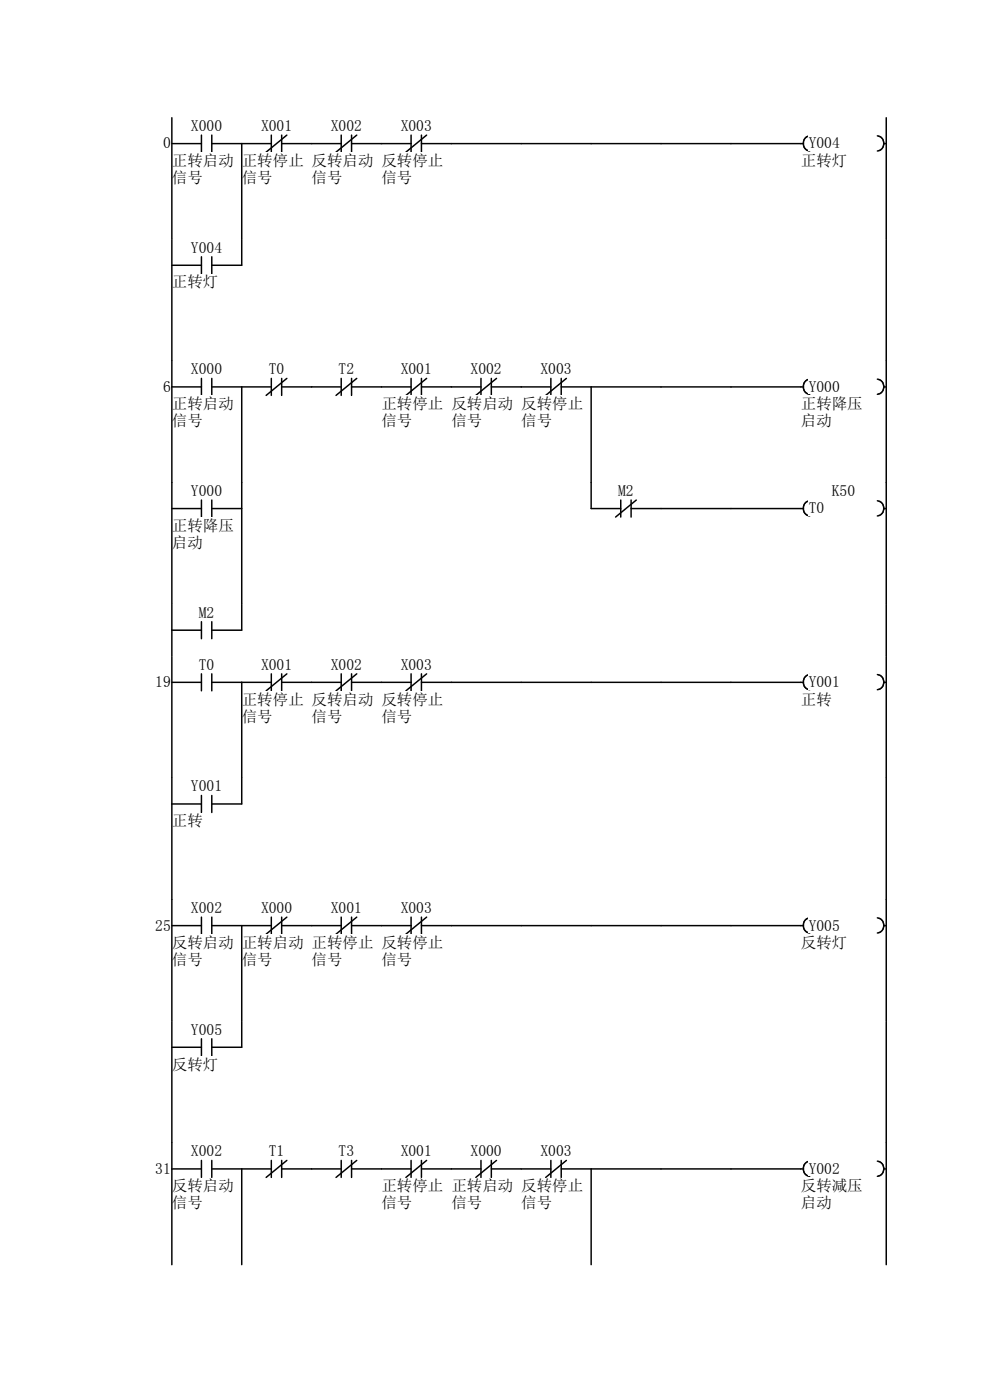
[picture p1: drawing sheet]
<svg xmlns="http://www.w3.org/2000/svg" width="210mm" height="297mm" viewBox="0 0 210 297" stroke-linecap="round" stroke-linejoin="round" font-family="sans-serif">
<path d="M36.5 30.5h6.2M42.7 28.7v3.6M44.9 30.5h6.4M44.9 28.7v3.6" fill="none" stroke="#070000" stroke-width=".31"/>
<g fill="#fff">
<path d="M36.4 32.3h13.3v3.3h-13.3z"/>
<path d="M36.4 36h6.7v3.3h-6.7z"/>
</g>
<path d="M36.5 25v25.8" fill="none" stroke="#070000" stroke-width=".31"/>
<path d="M55.4 25h6.6v3.3h-6.6z" fill="#fff"/>
<path d="M51.3 30.5h6.3M57.6 28.7v3.6M59.7 30.5h6.4M59.7 28.7v3.6M60.8 28.7l-4.3 3.6" fill="none" stroke="#070000" stroke-width=".31"/>
<g fill="#fff">
<path d="M51.3 32.3h13.2v3.3h-13.2z"/>
<path d="M51.3 36h6.6v3.3h-6.6z"/>
</g>
<path d="M51.3 30.5v20.3" fill="none" stroke="#070000" stroke-width=".31"/>
<path d="M70.2 25h6.6v3.3h-6.6z" fill="#fff"/>
<path d="M66.1 30.5h6.3M72.4 28.7v3.6M74.6 30.5h6.3M74.6 28.7v3.6M75.7 28.7l-4.4 3.6" fill="none" stroke="#070000" stroke-width=".31"/>
<g fill="#fff">
<path d="M66.1 32.3h13.2v3.3h-13.2z"/>
<path d="M66.1 36h6.6v3.3h-6.6z"/>
<path d="M85 25h6.6v3.3h-6.6z"/>
</g>
<path d="M80.9 30.5h6.3M87.2 28.7v3.6M89.4 30.5h6.4M89.4 28.7v3.6M90.5 28.7l-4.4 3.6" fill="none" stroke="#070000" stroke-width=".31"/>
<g fill="#fff">
<path d="M80.9 32.3h13.3v3.3h-13.3z"/>
<path d="M80.9 36h6.7v3.3h-6.7z"/>
</g>
<path d="M95.8 30.5h74.6M171.8 28.8a1.63 1.63 0 0 0-1.4 1.6 1.63 1.63 0 0 0 1.4 1.6" fill="none" stroke="#070000" stroke-width=".31"/>
<path d="M171.5 28.7h6.6v3.3h-6.6z" fill="#fff"/>
<path d="M186.1 28.8a1.62 1.62 0 0 1 1.4 1.6 1.62 1.62 0 0 1-1.4 1.6M187.4 30.5h.6" fill="none" stroke="#070000" stroke-width=".31"/>
<path d="M169.9 32.3h9.9v3.3h-9.9z" fill="#fff"/>
<path d="M188 25v25.8" fill="none" stroke="#070000" stroke-width=".31"/>
<g fill="#fff">
<path d="M20 50.8h16.5v25.8h-16.5z"/>
<path d="M36.5 50.8h14.8v25.8h-14.8z"/>
<path d="M51.3 50.8h14.8v25.8h-14.8z"/>
<path d="M66.1 50.8h14.8v25.8h-14.8z"/>
<path d="M80.9 50.8h14.9v25.8h-14.9z"/>
<path d="M95.8 50.8h14.8v25.8h-14.8z"/>
<path d="M110.6 50.8h14.8v25.8h-14.8z"/>
<path d="M125.4 50.8h14.9v25.8h-14.9z"/>
<path d="M140.3 50.8h14.8v25.8h-14.8z"/>
<path d="M155.1 50.8h14.8v25.8h-14.8z"/>
<path d="M169.9 50.8h18.1v25.8h-18.1z"/>
<path d="M40.5 50.8h6.6v3.3h-6.6z"/>
</g>
<path d="M36.5 56.3h6.2M42.7 54.5v3.6M44.9 56.3h6.4M44.9 54.5v3.6" fill="none" stroke="#070000" stroke-width=".31"/>
<path d="M36.4 58.2h10v3.3h-10z" fill="#fff"/>
<path d="M36.5 50.8v25.8M51.3 50.8v5.5M188 50.8v25.8" fill="none" stroke="#070000" stroke-width=".31"/>
<g fill="#fff">
<path d="M20 76.6h16.5v25.8h-16.5z"/>
<path d="M36.5 76.6h14.8v25.8h-14.8z"/>
<path d="M51.3 76.6h14.8v25.8h-14.8z"/>
<path d="M66.1 76.6h14.8v25.8h-14.8z"/>
<path d="M80.9 76.6h14.9v25.8h-14.9z"/>
<path d="M95.8 76.6h14.8v25.8h-14.8z"/>
<path d="M110.6 76.6h14.8v25.8h-14.8z"/>
<path d="M125.4 76.6h14.9v25.8h-14.9z"/>
<path d="M140.3 76.6h14.8v25.8h-14.8z"/>
<path d="M155.1 76.6h14.8v25.8h-14.8z"/>
<path d="M169.9 76.6h18.1v25.8h-18.1z"/>
<path d="M34.6 80.3h1.6v3.3h-1.6z"/>
<path d="M40.5 76.6h6.6v3.3h-6.6z"/>
</g>
<path d="M36.5 82.1h6.2M42.7 80.3v3.6M44.9 82.1h6.4M44.9 80.3v3.6" fill="none" stroke="#070000" stroke-width=".31"/>
<g fill="#fff">
<path d="M36.4 83.9h13.3v3.3h-13.3z"/>
<path d="M36.4 87.6h6.7v3.3h-6.7z"/>
</g>
<path d="M36.5 76.6v25.8" fill="none" stroke="#070000" stroke-width=".31"/>
<path d="M57 76.6h3.3v3.3h-3.3z" fill="#fff"/>
<path d="M57.6 82.1h-6.3v20.3M57.6 80.3v3.6M59.7 82.1h6.4M59.7 80.3v3.6M60.8 80.3l-4.3 3.6" fill="none" stroke="#070000" stroke-width=".31"/>
<path d="M71.8 76.6h3.3v3.3h-3.3z" fill="#fff"/>
<path d="M66.1 82.1h6.3M72.4 80.3v3.6M74.6 82.1h6.3M74.6 80.3v3.6M75.7 80.3l-4.4 3.6" fill="none" stroke="#070000" stroke-width=".31"/>
<path d="M85 76.6h6.6v3.3h-6.6z" fill="#fff"/>
<path d="M80.9 82.1h6.3M87.2 80.3v3.6M89.4 82.1h6.4M89.4 80.3v3.6M90.5 80.3l-4.4 3.6" fill="none" stroke="#070000" stroke-width=".31"/>
<g fill="#fff">
<path d="M80.9 83.9h13.3v3.3h-13.3z"/>
<path d="M80.9 87.6h6.7v3.3h-6.7z"/>
<path d="M99.8 76.6h6.6v3.3h-6.6z"/>
</g>
<path d="M95.8 82.1h6.2M102 80.3v3.6M104.2 82.1h6.4M104.2 80.3v3.6M105.3 80.3l-4.4 3.6" fill="none" stroke="#070000" stroke-width=".31"/>
<g fill="#fff">
<path d="M95.8 83.9h13.2v3.3h-13.2z"/>
<path d="M95.8 87.6h6.6v3.3h-6.6z"/>
<path d="M114.6 76.6h6.6v3.3h-6.6z"/>
</g>
<path d="M110.6 82.1h6.3M116.9 80.3v3.6M119 82.1h6.4M119 80.3v3.6M120.1 80.3l-4.3 3.6" fill="none" stroke="#070000" stroke-width=".31"/>
<g fill="#fff">
<path d="M110.6 83.9h13.2v3.3h-13.2z"/>
<path d="M110.6 87.6h6.6v3.3h-6.6z"/>
</g>
<path d="M170.4 82.1h-45v20.3M171.8 80.4a1.63 1.63 0 0 0-1.4 1.6 1.63 1.63 0 0 0 1.4 1.6" fill="none" stroke="#070000" stroke-width=".31"/>
<path d="M171.5 80.3h6.6v3.3h-6.6z" fill="#fff"/>
<path d="M186.1 80.4a1.62 1.62 0 0 1 1.4 1.6 1.62 1.62 0 0 1-1.4 1.6M187.4 82.1h.6" fill="none" stroke="#070000" stroke-width=".31"/>
<g fill="#fff">
<path d="M169.9 83.9h13.2v3.3h-13.2z"/>
<path d="M169.9 87.6h6.6v3.3h-6.6z"/>
</g>
<path d="M188 76.6v25.8" fill="none" stroke="#070000" stroke-width=".31"/>
<g fill="#fff">
<path d="M20 102.4h16.5v25.8h-16.5z"/>
<path d="M36.5 102.4h14.8v25.8h-14.8z"/>
<path d="M51.3 102.4h14.8v25.8h-14.8z"/>
<path d="M66.1 102.4h14.8v25.8h-14.8z"/>
<path d="M80.9 102.4h14.9v25.8h-14.9z"/>
<path d="M95.8 102.4h14.8v25.8h-14.8z"/>
<path d="M110.6 102.4h14.8v25.8h-14.8z"/>
<path d="M125.4 102.4h14.9v25.8h-14.9z"/>
<path d="M140.3 102.4h14.8v25.8h-14.8z"/>
<path d="M155.1 102.4h14.8v25.8h-14.8z"/>
<path d="M169.9 102.4h18.1v25.8h-18.1z"/>
<path d="M40.5 102.4h6.6v3.3h-6.6z"/>
</g>
<path d="M36.5 107.9h6.2M42.7 106.1v3.6M44.9 107.9h6.4M44.9 106.1v3.6" fill="none" stroke="#070000" stroke-width=".31"/>
<g fill="#fff">
<path d="M36.4 109.8h13.3v3.3h-13.3z"/>
<path d="M36.4 113.5h6.7v3.3h-6.7z"/>
</g>
<path d="M36.5 102.4v25.8M51.3 102.4v25.8" fill="none" stroke="#070000" stroke-width=".31"/>
<path d="M131.1 102.4h3.3v3.3h-3.3z" fill="#fff"/>
<path d="M125.4 102.4v5.5h6.3M131.7 106.1v3.6M133.9 107.9h36.5M133.9 106.1v3.6M135 106.1l-4.4 3.6M171.8 106.2a1.63 1.63 0 0 0-1.4 1.6 1.63 1.63 0 0 0 1.4 1.7" fill="none" stroke="#070000" stroke-width=".31"/>
<g fill="#fff">
<path d="M176.4 102.4h5v3.3h-5z"/>
<path d="M171.5 106.1h3.3v3.3h-3.3z"/>
</g>
<path d="M186.1 106.2a1.62 1.62 0 0 1 1.4 1.6 1.62 1.62 0 0 1-1.4 1.7M187.4 107.9h.6M188 102.4v25.8" fill="none" stroke="#070000" stroke-width=".31"/>
<g fill="#fff">
<path d="M20 128.2h16.5v11.1h-16.5z"/>
<path d="M36.5 128.2h14.8v11.1h-14.8z"/>
<path d="M51.3 128.2h14.8v11.1h-14.8z"/>
<path d="M66.1 128.2h14.8v11.1h-14.8z"/>
<path d="M80.9 128.2h14.9v11.1h-14.9z"/>
<path d="M95.8 128.2h14.8v11.1h-14.8z"/>
<path d="M110.6 128.2h14.8v11.1h-14.8z"/>
<path d="M125.4 128.2h14.9v11.1h-14.9z"/>
<path d="M140.3 128.2h14.8v11.1h-14.8z"/>
<path d="M155.1 128.2h14.8v11.1h-14.8z"/>
<path d="M169.9 128.2h18.1v11.1h-18.1z"/>
<path d="M42.2 128.2h3.3v3.3h-3.3z"/>
</g>
<path d="M36.5 133.7h6.2M36.5 128.2v11.1M42.7 131.9v3.6M44.9 131.9v3.6M51.3 128.2v5.5h-6.4M188 128.2v11.1" fill="none" stroke="#070000" stroke-width=".31"/>
<g fill="#fff">
<path d="M20 139.3h16.5v25.8h-16.5z"/>
<path d="M36.5 139.3h14.8v25.8h-14.8z"/>
<path d="M51.3 139.3h14.8v25.8h-14.8z"/>
<path d="M66.1 139.3h14.8v25.8h-14.8z"/>
<path d="M80.9 139.3h14.9v25.8h-14.9z"/>
<path d="M95.8 139.3h14.8v25.8h-14.8z"/>
<path d="M110.6 139.3h14.8v25.8h-14.8z"/>
<path d="M125.4 139.3h14.9v25.8h-14.9z"/>
<path d="M140.3 139.3h14.8v25.8h-14.8z"/>
<path d="M155.1 139.3h14.8v25.8h-14.8z"/>
<path d="M169.9 139.3h18.1v25.8h-18.1z"/>
<path d="M32.9 143h3.3v3.3h-3.3z"/>
<path d="M42.2 139.3h3.3v3.3h-3.3z"/>
</g>
<path d="M36.5 139.3v25.8M36.5 144.8h6.2M42.7 142.9v3.7M44.9 144.8h6.4M44.9 142.9v3.7" fill="none" stroke="#070000" stroke-width=".31"/>
<path d="M55.4 139.3h6.6v3.3h-6.6z" fill="#fff"/>
<path d="M51.3 144.8h6.3M57.6 142.9v3.7M59.7 144.8h6.4M59.7 142.9v3.7M60.8 142.9l-4.3 3.7" fill="none" stroke="#070000" stroke-width=".31"/>
<g fill="#fff">
<path d="M51.3 146.6h13.2v3.3h-13.2z"/>
<path d="M51.3 150.3h6.6v3.3h-6.6z"/>
</g>
<path d="M51.3 144.8v20.3" fill="none" stroke="#070000" stroke-width=".31"/>
<path d="M70.2 139.3h6.6v3.3h-6.6z" fill="#fff"/>
<path d="M66.1 144.8h6.3M72.4 142.9v3.7M74.6 144.8h6.3M74.6 142.9v3.7M75.7 142.9l-4.4 3.7" fill="none" stroke="#070000" stroke-width=".31"/>
<g fill="#fff">
<path d="M66.1 146.6h13.2v3.3h-13.2z"/>
<path d="M66.1 150.3h6.6v3.3h-6.6z"/>
<path d="M85 139.3h6.6v3.3h-6.6z"/>
</g>
<path d="M80.9 144.8h6.3M87.2 142.9v3.7M89.4 144.8h6.4M89.4 142.9v3.7M90.5 142.9l-4.4 3.7" fill="none" stroke="#070000" stroke-width=".31"/>
<g fill="#fff">
<path d="M80.9 146.6h13.3v3.3h-13.3z"/>
<path d="M80.9 150.3h6.7v3.3h-6.7z"/>
</g>
<path d="M95.8 144.8h74.6M171.8 143.1a1.63 1.63 0 0 0-1.4 1.6 1.63 1.63 0 0 0 1.4 1.6" fill="none" stroke="#070000" stroke-width=".31"/>
<path d="M171.5 143h6.6v3.3h-6.6z" fill="#fff"/>
<path d="M186.1 143.1a1.62 1.62 0 0 1 1.4 1.6 1.62 1.62 0 0 1-1.4 1.6M187.4 144.8h.6" fill="none" stroke="#070000" stroke-width=".31"/>
<path d="M169.9 146.6h6.6v3.3h-6.6z" fill="#fff"/>
<path d="M188 139.3v25.8" fill="none" stroke="#070000" stroke-width=".31"/>
<g fill="#fff">
<path d="M20 165.1h16.5v25.8h-16.5z"/>
<path d="M36.5 165.1h14.8v25.8h-14.8z"/>
<path d="M51.3 165.1h14.8v25.8h-14.8z"/>
<path d="M66.1 165.1h14.8v25.8h-14.8z"/>
<path d="M80.9 165.1h14.9v25.8h-14.9z"/>
<path d="M95.8 165.1h14.8v25.8h-14.8z"/>
<path d="M110.6 165.1h14.8v25.8h-14.8z"/>
<path d="M125.4 165.1h14.9v25.8h-14.9z"/>
<path d="M140.3 165.1h14.8v25.8h-14.8z"/>
<path d="M155.1 165.1h14.8v25.8h-14.8z"/>
<path d="M169.9 165.1h18.1v25.8h-18.1z"/>
<path d="M40.5 165.1h6.6v3.3h-6.6z"/>
</g>
<path d="M36.5 170.6h6.2M42.7 168.8v3.6M44.9 170.6h6.4M44.9 168.8v3.6" fill="none" stroke="#070000" stroke-width=".31"/>
<path d="M36.4 172.4h6.7v3.3h-6.7z" fill="#fff"/>
<path d="M36.5 165.1v25.8M51.3 165.1v5.5M188 165.1v25.8" fill="none" stroke="#070000" stroke-width=".31"/>
<g fill="#fff">
<path d="M20 190.9h16.5v25.8h-16.5z"/>
<path d="M36.5 190.9h14.8v25.8h-14.8z"/>
<path d="M51.3 190.9h14.8v25.8h-14.8z"/>
<path d="M66.1 190.9h14.8v25.8h-14.8z"/>
<path d="M80.9 190.9h14.9v25.8h-14.9z"/>
<path d="M95.8 190.9h14.8v25.8h-14.8z"/>
<path d="M110.6 190.9h14.8v25.8h-14.8z"/>
<path d="M125.4 190.9h14.9v25.8h-14.9z"/>
<path d="M140.3 190.9h14.8v25.8h-14.8z"/>
<path d="M155.1 190.9h14.8v25.8h-14.8z"/>
<path d="M169.9 190.9h18.1v25.8h-18.1z"/>
<path d="M32.9 194.6h3.3v3.3h-3.3z"/>
<path d="M40.5 190.9h6.6v3.3h-6.6z"/>
</g>
<path d="M36.5 196.4h6.2M42.7 194.6v3.6M44.9 196.4h6.4M44.9 194.6v3.6" fill="none" stroke="#070000" stroke-width=".31"/>
<g fill="#fff">
<path d="M36.4 198.2h13.3v3.3h-13.3z"/>
<path d="M36.4 201.9h6.7v3.3h-6.7z"/>
</g>
<path d="M36.5 190.9v25.8" fill="none" stroke="#070000" stroke-width=".31"/>
<path d="M55.4 190.9h6.6v3.3h-6.6z" fill="#fff"/>
<path d="M51.3 196.4h6.3M57.6 194.6v3.6M59.7 196.4h6.4M59.7 194.6v3.6M60.8 194.6l-4.3 3.6" fill="none" stroke="#070000" stroke-width=".31"/>
<g fill="#fff">
<path d="M51.3 198.2h13.2v3.3h-13.2z"/>
<path d="M51.3 201.9h6.6v3.3h-6.6z"/>
</g>
<path d="M51.3 196.4v20.3" fill="none" stroke="#070000" stroke-width=".31"/>
<path d="M70.2 190.9h6.6v3.3h-6.6z" fill="#fff"/>
<path d="M66.1 196.4h6.3M72.4 194.6v3.6M74.6 196.4h6.3M74.6 194.6v3.6M75.7 194.6l-4.4 3.6" fill="none" stroke="#070000" stroke-width=".31"/>
<g fill="#fff">
<path d="M66.1 198.2h13.2v3.3h-13.2z"/>
<path d="M66.1 201.9h6.6v3.3h-6.6z"/>
<path d="M85 190.9h6.6v3.3h-6.6z"/>
</g>
<path d="M80.9 196.4h6.3M87.2 194.6v3.6M89.4 196.4h6.4M89.4 194.6v3.6M90.5 194.6l-4.4 3.6" fill="none" stroke="#070000" stroke-width=".31"/>
<g fill="#fff">
<path d="M80.9 198.2h13.3v3.3h-13.3z"/>
<path d="M80.9 201.9h6.7v3.3h-6.7z"/>
</g>
<path d="M95.8 196.4h74.6M171.8 194.7a1.63 1.63 0 0 0-1.4 1.6 1.63 1.63 0 0 0 1.4 1.6" fill="none" stroke="#070000" stroke-width=".31"/>
<path d="M171.5 194.6h6.6v3.3h-6.6z" fill="#fff"/>
<path d="M186.1 194.7a1.62 1.62 0 0 1 1.4 1.6 1.62 1.62 0 0 1-1.4 1.6M187.4 196.4h.6" fill="none" stroke="#070000" stroke-width=".31"/>
<path d="M169.9 198.2h9.9v3.3h-9.9z" fill="#fff"/>
<path d="M188 190.9v25.8" fill="none" stroke="#070000" stroke-width=".31"/>
<g fill="#fff">
<path d="M20 216.7h16.5v25.8h-16.5z"/>
<path d="M36.5 216.7h14.8v25.8h-14.8z"/>
<path d="M51.3 216.7h14.8v25.8h-14.8z"/>
<path d="M66.1 216.7h14.8v25.8h-14.8z"/>
<path d="M80.9 216.7h14.9v25.8h-14.9z"/>
<path d="M95.8 216.7h14.8v25.8h-14.8z"/>
<path d="M110.6 216.7h14.8v25.8h-14.8z"/>
<path d="M125.4 216.7h14.9v25.8h-14.9z"/>
<path d="M140.3 216.7h14.8v25.8h-14.8z"/>
<path d="M155.1 216.7h14.8v25.8h-14.8z"/>
<path d="M169.9 216.7h18.1v25.8h-18.1z"/>
<path d="M40.5 216.7h6.6v3.3h-6.6z"/>
</g>
<path d="M36.5 222.2h6.2M42.7 220.4v3.6M44.9 222.2h6.4M44.9 220.4v3.6" fill="none" stroke="#070000" stroke-width=".31"/>
<path d="M36.4 224.1h10v3.3h-10z" fill="#fff"/>
<path d="M36.5 216.7v25.8M51.3 216.7v5.5M188 216.7v25.8" fill="none" stroke="#070000" stroke-width=".31"/>
<g fill="#fff">
<path d="M20 242.5h16.5v25.8h-16.5z"/>
<path d="M36.5 242.5h14.8v25.8h-14.8z"/>
<path d="M51.3 242.5h14.8v25.8h-14.8z"/>
<path d="M66.1 242.5h14.8v25.8h-14.8z"/>
<path d="M80.9 242.5h14.9v25.8h-14.9z"/>
<path d="M95.8 242.5h14.8v25.8h-14.8z"/>
<path d="M110.6 242.5h14.8v25.8h-14.8z"/>
<path d="M125.4 242.5h14.9v25.8h-14.9z"/>
<path d="M140.3 242.5h14.8v25.8h-14.8z"/>
<path d="M155.1 242.5h14.8v25.8h-14.8z"/>
<path d="M169.9 242.5h18.1v25.8h-18.1z"/>
<path d="M32.9 246.2h3.3v3.3h-3.3z"/>
<path d="M40.5 242.5h6.6v3.3h-6.6z"/>
</g>
<path d="M36.5 248h6.2M42.7 246.2v3.6M44.9 248h6.4M44.9 246.2v3.6" fill="none" stroke="#070000" stroke-width=".31"/>
<g fill="#fff">
<path d="M36.4 249.9h13.3v3.3h-13.3z"/>
<path d="M36.4 253.5h6.7v3.3h-6.7z"/>
</g>
<path d="M36.5 242.5v25.8" fill="none" stroke="#070000" stroke-width=".31"/>
<path d="M57 242.5h3.3v3.3h-3.3z" fill="#fff"/>
<path d="M57.6 248h-6.3v20.3M57.6 246.2v3.6M59.7 248h6.4M59.7 246.2v3.6M60.8 246.2l-4.3 3.6" fill="none" stroke="#070000" stroke-width=".31"/>
<path d="M71.8 242.5h3.3v3.3h-3.3z" fill="#fff"/>
<path d="M66.1 248h6.3M72.4 246.2v3.6M74.6 248h6.3M74.6 246.2v3.6M75.7 246.2l-4.4 3.6" fill="none" stroke="#070000" stroke-width=".31"/>
<path d="M85 242.5h6.6v3.3h-6.6z" fill="#fff"/>
<path d="M80.9 248h6.3M87.2 246.2v3.6M89.4 248h6.4M89.4 246.2v3.6M90.5 246.2l-4.4 3.6" fill="none" stroke="#070000" stroke-width=".31"/>
<g fill="#fff">
<path d="M80.9 249.9h13.3v3.3h-13.3z"/>
<path d="M80.9 253.5h6.7v3.3h-6.7z"/>
<path d="M99.8 242.5h6.6v3.3h-6.6z"/>
</g>
<path d="M95.8 248h6.2M102 246.2v3.6M104.2 248h6.4M104.2 246.2v3.6M105.3 246.2l-4.4 3.6" fill="none" stroke="#070000" stroke-width=".31"/>
<g fill="#fff">
<path d="M95.8 249.9h13.2v3.3h-13.2z"/>
<path d="M95.8 253.5h6.6v3.3h-6.6z"/>
<path d="M114.6 242.5h6.6v3.3h-6.6z"/>
</g>
<path d="M110.6 248h6.3M116.9 246.2v3.6M119 248h6.4M119 246.2v3.6M120.1 246.2l-4.3 3.6" fill="none" stroke="#070000" stroke-width=".31"/>
<g fill="#fff">
<path d="M110.6 249.9h13.2v3.3h-13.2z"/>
<path d="M110.6 253.5h6.6v3.3h-6.6z"/>
</g>
<path d="M170.4 248h-45v20.3M171.8 246.3a1.63 1.63 0 0 0-1.4 1.6 1.63 1.63 0 0 0 1.4 1.6" fill="none" stroke="#070000" stroke-width=".31"/>
<path d="M171.5 246.2h6.6v3.3h-6.6z" fill="#fff"/>
<path d="M186.1 246.3a1.62 1.62 0 0 1 1.4 1.6 1.62 1.62 0 0 1-1.4 1.6M187.4 248h.6" fill="none" stroke="#070000" stroke-width=".31"/>
<g fill="#fff">
<path d="M169.9 249.9h13.2v3.3h-13.2z"/>
<path d="M169.9 253.5h6.6v3.3h-6.6z"/>
</g>
<path d="M188 242.5v25.8" fill="none" stroke="#070000" stroke-width=".31"/>
<g font-size="3.3">
<text x="40.5" y="27.8">X000</text>
<text x="55.4" y="27.8">X001</text>
<text x="70.2" y="27.8">X002</text>
<text x="85" y="27.8">X003</text>
<text x="34.6" y="31.5">0</text>
<text x="36.4" y="35.2">正转启动</text>
<text x="51.3" y="35.2">正转停止</text>
<text x="66.1" y="35.2">反转启动</text>
<text x="80.9" y="35.2">反转停止</text>
<text x="169.9" y="35.2">正转灯</text>
<text x="171.5" y="31.5">Y004</text>
<text x="36.4" y="38.8">信号</text>
<text x="51.3" y="38.8">信号</text>
<text x="66.1" y="38.8">信号</text>
<text x="80.9" y="38.8">信号</text>
<text x="40.5" y="53.6">Y004</text>
<text x="36.4" y="61">正转灯</text>
<text x="34.6" y="83.1">6</text>
<text x="40.5" y="79.4">X000</text>
<text x="57" y="79.4">T0</text>
<text x="71.8" y="79.4">T2</text>
<text x="85" y="79.4">X001</text>
<text x="99.8" y="79.4">X002</text>
<text x="114.6" y="79.4">X003</text>
<text x="171.5" y="83.1">Y000</text>
<text x="36.4" y="86.8">正转启动</text>
<text x="80.9" y="86.8">正转停止</text>
<text x="95.8" y="86.8">反转启动</text>
<text x="110.6" y="86.8">反转停止</text>
<text x="169.9" y="86.8">正转降压</text>
<text x="36.4" y="90.5">信号</text>
<text x="80.9" y="90.5">信号</text>
<text x="95.8" y="90.5">信号</text>
<text x="110.6" y="90.5">信号</text>
<text x="169.9" y="90.5">启动</text>
<text x="40.5" y="105.2">Y000</text>
<text x="131.1" y="105.2">M2</text>
<text x="176.4" y="105.2">K50</text>
<text x="36.4" y="112.6">正转降压</text>
<text x="171.5" y="108.9">T0</text>
<text x="36.4" y="116.3">启动</text>
<text x="42.2" y="131">M2</text>
<text x="42.2" y="142.1">T0</text>
<text x="55.4" y="142.1">X001</text>
<text x="70.2" y="142.1">X002</text>
<text x="85" y="142.1">X003</text>
<text x="32.9" y="145.8">19</text>
<text x="51.3" y="149.5">正转停止</text>
<text x="66.1" y="149.5">反转启动</text>
<text x="80.9" y="149.5">反转停止</text>
<text x="169.9" y="149.5">正转</text>
<text x="171.5" y="145.8">Y001</text>
<text x="51.3" y="153.2">信号</text>
<text x="66.1" y="153.2">信号</text>
<text x="80.9" y="153.2">信号</text>
<text x="40.5" y="167.9">Y001</text>
<text x="36.4" y="175.3">正转</text>
<text x="32.9" y="197.4">25</text>
<text x="40.5" y="193.7">X002</text>
<text x="55.4" y="193.7">X000</text>
<text x="70.2" y="193.7">X001</text>
<text x="85" y="193.7">X003</text>
<text x="171.5" y="197.4">Y005</text>
<text x="36.4" y="201.1">反转启动</text>
<text x="51.3" y="201.1">正转启动</text>
<text x="66.1" y="201.1">正转停止</text>
<text x="80.9" y="201.1">反转停止</text>
<text x="169.9" y="201.1">反转灯</text>
<text x="36.4" y="204.8">信号</text>
<text x="51.3" y="204.8">信号</text>
<text x="66.1" y="204.8">信号</text>
<text x="80.9" y="204.8">信号</text>
<text x="40.5" y="219.5">Y005</text>
<text x="36.4" y="226.9">反转灯</text>
<text x="40.5" y="245.3">X002</text>
<text x="57" y="245.3">T1</text>
<text x="71.8" y="245.3">T3</text>
<text x="85" y="245.3">X001</text>
<text x="99.8" y="245.3">X000</text>
<text x="114.6" y="245.3">X003</text>
<text x="32.9" y="249">31</text>
<text x="171.5" y="249">Y002</text>
<text x="36.4" y="252.7">反转启动</text>
<text x="36.4" y="256.4">信号</text>
<text x="80.9" y="252.7">正转停止</text>
<text x="80.9" y="256.4">信号</text>
<text x="95.8" y="252.7">正转启动</text>
<text x="95.8" y="256.4">信号</text>
<text x="110.6" y="252.7">反转停止</text>
<text x="110.6" y="256.4">信号</text>
<text x="169.9" y="252.7">反转减压</text>
<text x="169.9" y="256.4">启动</text>
</g>
</svg>
